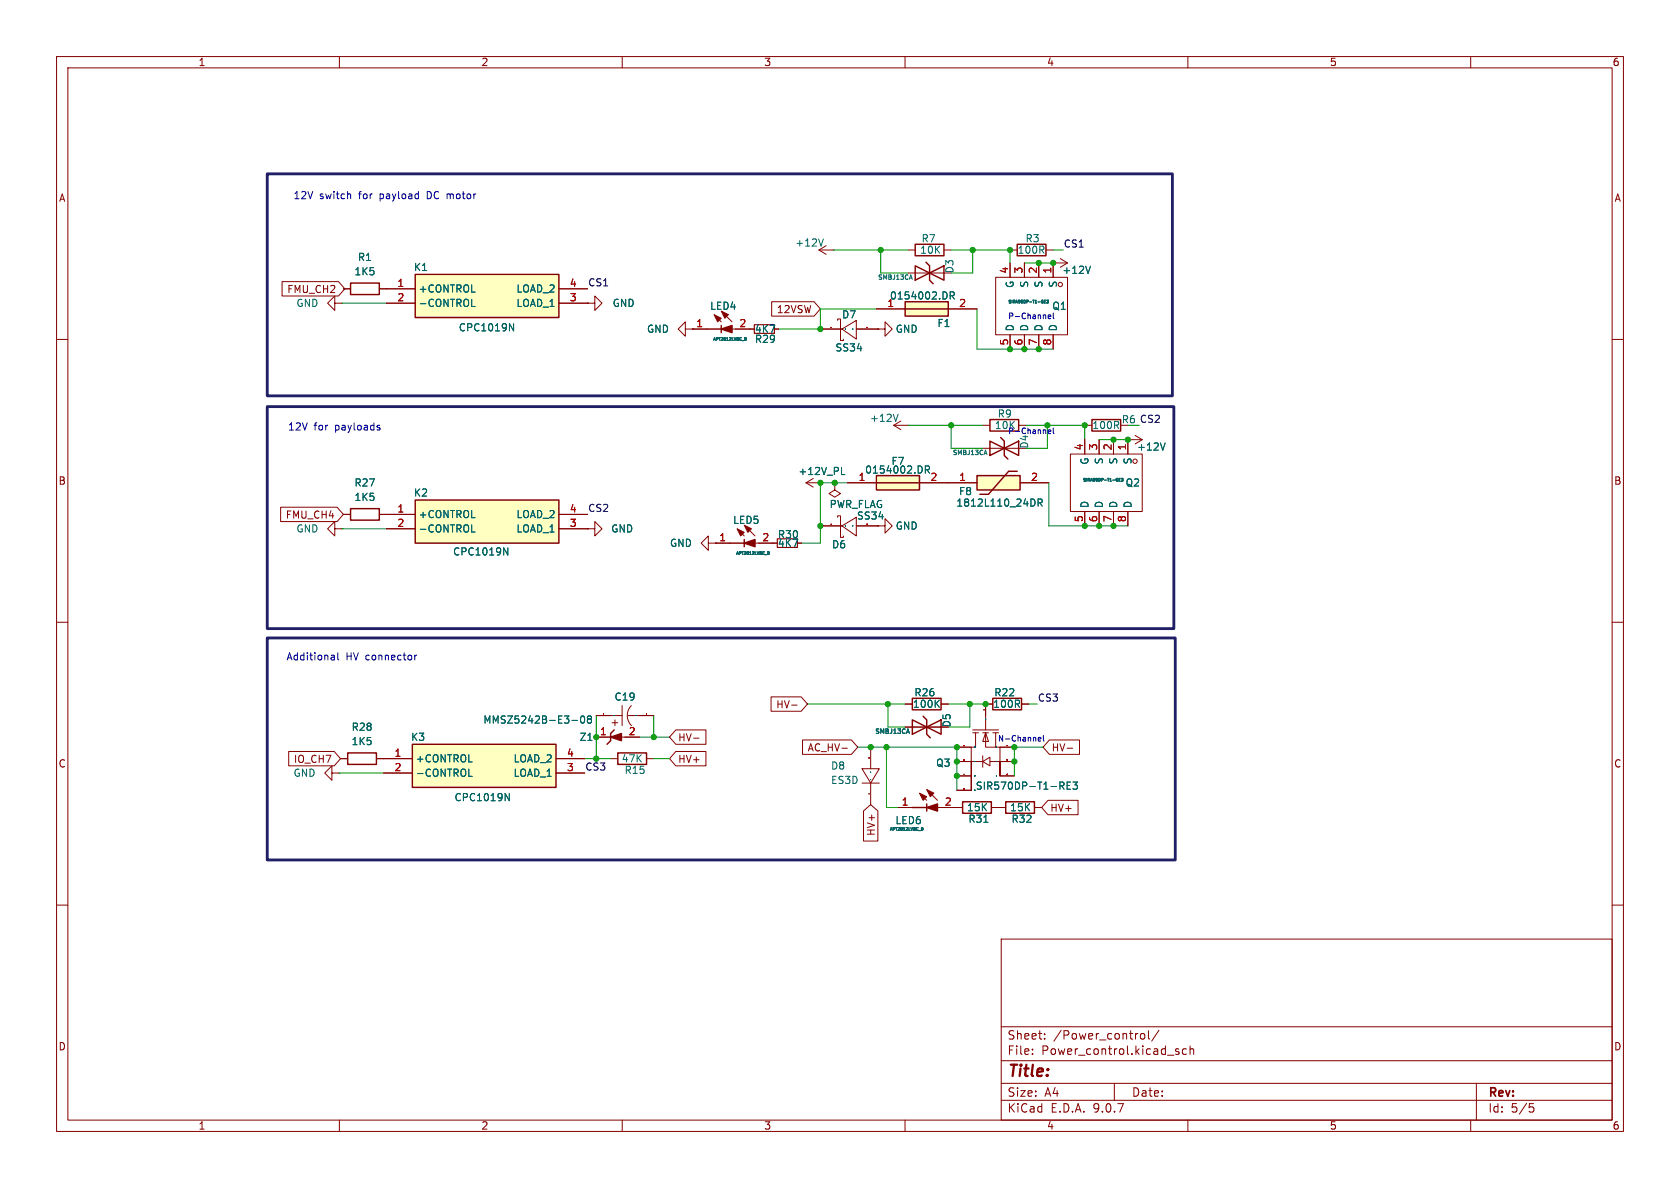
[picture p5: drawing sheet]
<svg xmlns="http://www.w3.org/2000/svg" width="297mm" height="210mm" viewBox="0 0 297 210" stroke-linecap="round" stroke-linejoin="round" font-family="sans-serif">
<g fill="none" stroke="#840000" stroke-width=".18">
<path d="M10 10h277v190h-277zM12 12h273v186h-273zM60 10v2M110 10v2M160 10v2M210 10v2M260 10v2M59.2 53.6v-1.3l-1.3 1.3 1.3 1.3v-1.3h1.3M60.5 53.6h.1M121.2 58.2v-1.3l-1.3 1.3 1.3 1.2v-1.2h1.2M122.4 58.2h.1M145 58.2h3.8"/>
<path d="M148.1 56.6v-.2h.5v3.8h.5v-.3M148.8 58.2l2.6-1.6v3.3zM151.4 58.2h3.8M10 60h2M285 60h2M145 93h3.8M147.6 85.3v1.3l1 .6-1 .7-1-.7 1-.6M147.6 85.3h.1M148.1 91.4v-.2h.5v3.8h.5v-.3M148.8 93l2.6-1.6v3.3zM151.4 93h3.8M10 110h2"/>
<path d="M285 110h2M10 160h2M177 166h108v32h-108zM285 160h2M60 198v2M110 198v2M160 198v2M177 194.5h108M177 191.5h108M177 187.5h108M177 181.5h108M182.5 186.3v.1"/>
<path d="M182.5 185.5v.1M184.7 183.6v.1M184.7 182.8v.1M197 191.5v3M201.7 182.8l.4-.1 .3 .3v.4l-.3 .3-.4-.1-.1-.2v-.4zM203 182.2v1.3l.2 .2M204.9 182.1l-1.3 2M207.9 185.8l.5 .2 .1 .2-.3 .2-.4-.1M207.9 185.5h.5M209.7 185.5l-.4-.1-.3 .3v.4l.2 .2h.5M210 198v2M210.4 185.5l.2-.1 .4 .1v.9"/>
<path d="M210.4 184.9v1.5M260 198v2M261 191.5v6.5M270.4 195.1h.7M270.5 195.7h.4l.3 .3-.2 .5-.5 .1"/>
</g>
<path d="M149.5 58.2h.1M150.8 58.2h.1M149.5 93h.1M150.8 93h.1" fill="none" stroke="#006464" stroke-width=".18"/>
<path d="M146.9 57.9h.1M153.3 57.9h.1M146.9 92.7h.1" fill="none" stroke="#a90000" stroke-width=".18"/>
<path d="M154.9 84.1h7.7v2.5h-7.7z" fill="#ffffc2"/>
<path d="M154.9 84.1h7.7v2.5h-7.7zM154.9 85.3h7.7" fill="none" stroke="#840000" stroke-width=".25"/>
<path d="M149.9 85.3h5M155.2 93h1.3v-1.3l1.2 1.3-1.2 1.2v-1.2M155.2 93h.1M162.6 85.3h5" fill="none" stroke="#840000" stroke-width=".18"/>
<path d="M163.6 83h.6l.1-.2v-.3l-.7-.1v1.2M163.9 83l.4 .6" fill="none" stroke="#006464" stroke-width=".18"/>
<path d="M73.4 48.5h25.4v7.6h-25.4z" fill="#ffffc2"/>
<path d="M62 50h5.1v2.1h-5.1zM73.4 48.5h25.4v7.6h-25.4z" fill="none" stroke="#840000" stroke-width=".25"/>
<path d="M60.7 51.1h1.3M67.1 51.1h6.3M68.3 53.6h5.1M98.8 51.1h5.1M98.8 53.6h5.1M58.7 136.7v-1.3l-1.3 1.3 1.3 1.2v-1.2h1.2M59.9 136.7h.1" fill="none" stroke="#840000" stroke-width=".18"/>
<path d="M83.4 54.2h.6M90.1 57.2l.7 1.3v-1.3" fill="none" stroke="#006464" stroke-width=".18"/>
<path d="M72.9 131.6h25.4v7.6h-25.4z" fill="#ffffc2"/>
<path d="M125 58.2h2.5M127.5 57.5v1.3M61.5 133.1h5v2h-5zM72.9 131.6h25.4v7.6h-25.4zM109.2 133.1h5.1v2h-5.1zM161.3 123.4h5.1v2.1h-5.1zM161.3 127.3l2.5 1.2-2.5 1.3zM163.2 126.6l.6 .7v2.5l.7 .6M163.8 128.5l2.6-1.2v2.5z" fill="none" stroke="#840000" stroke-width=".25"/>
<g fill="none" stroke="#840000" stroke-width=".18">
<path d="M103.9 53.6h1.3v-1.3l1.2 1.3-1.2 1.3v-1.3M103.9 53.6h.1M122.4 58.2h2.6M126.9 56.3l.6 .6M128.1 55.6l1.3 1.3M129.4 58.2h3.9M136.9 58.2h.8M144.8 44.2l1.2 .8M144.8 44.2h2.5M146 43.4l-1.2 .8M147.3 44.2h.1M125.2 96v-1.3l-1.2 1.3 1.2 1.3v-1.3h1.3"/>
<path d="M126.5 96h.1M60.2 134.1h1.3M66.5 134.1h6.4M67.8 136.7h5.1M98.3 134.1h5.1M98.3 136.7h5.1M105.4 126.5h4.6M107.9 134.1h1.3M108.2 127.8h1M108.7 127.3v1M110 124.7v3.6M111 126.5h4.6"/>
<path d="M111.6 124.7a2.52 2.52 0 0 0 0 3.6M114.3 134.1h1.3M152.4 135.9h3l-1.5 2.5zM152.4 138.4h3M153.9 132.1v3.8M153.9 138.4v3.8M160 128.5h7.6M160 124.5h1.3M166.4 124.5h1.2"/>
</g>
<path d="M131.8 59.7a.27 .27 0 0 1 .1 .2 .27 .27 0 0 1-.1 .3M145.6 42.2l-.5 1.3M82.9 137.2h.6M108.6 126.5h.1M112.4 126.5h.1M153.9 137.8h.1M153.9 136.5h.1M160.5 128.8l.3 .8M165.5 124.3l.6 .7M166.1 123.8l-.8 .7M89.3 140.3l.7 1.2v-1.2" fill="none" stroke="#006464" stroke-width=".18"/>
<path d="M106.7 126.2h.1M114.3 126.2h.1M153.6 134h.1M153.7 134h-.1M153.6 140.3h.1M153.7 140.3h.1" fill="none" stroke="#a90000" stroke-width=".18"/>
<g fill="#840000" stroke="#840000" stroke-width=".18">
<path d="M126.2 55.6l1.3 .7-.6 .6z"/>
<path d="M127.5 55l1.3 .6-.7 .7z"/>
</g>
<path d="M127.5 58.2l1.9-.7v1.3z" fill="#840000" stroke="#840000" stroke-width=".25"/>
<path d="M133.3 57.4h3.6v1.5h-3.6z" fill="none" stroke="#840000" stroke-width=".2"/>
<path d="M160 53.3h7.6v2.6h-7.6z" fill="#ffffc2"/>
<path d="M160 53.3h7.6v2.6h-7.6zM160 54.6h7.6M161.8 47l2.5 1.3-2.5 1.2zM163.7 46.4l.6 .6v2.5l.7 .7M164.3 48.3l2.6-1.3v2.5zM62 89.9h5.1v2h-5.1zM170.2 141.7h5.1v2.1h-5.1zM177.8 141.7h5.1v2.1h-5.1z" fill="none" stroke="#840000" stroke-width=".25"/>
<g fill="none" stroke="#840000" stroke-width=".18">
<path d="M154.9 54.6h5.1M155.2 58.2h1.3v-1.3l1.2 1.3-1.2 1.2v-1.2M155.2 58.2h.1M160.5 48.3h7.6M167.6 54.6h5.1M158 75.2l1.3 .7M158 75.2h2.5M159.3 74.4l-1.3 .8M160.5 75.2h.1M59.2 93.5v-1.3l-1.3 1.3 1.3 1.2v-1.2h1.3M60.5 93.5h.1M60.7 90.9h1.3"/>
<path d="M67.1 90.9h1.2M169.2 132.1h2.5M169.2 134.6h2.5M169.2 137.2h2.5M169.2 139.7h2.5M172 129h4.5M172 129.5h1M172.5 129.5v2.6h-.8v7.6v-5.1h2M173.7 134.6l1.3-.7v1.5zM173.7 133.6v2M173.7 129.5h1.1M174.2 129.5l.6 1.6h-1.1z"/>
<path d="M174.2 129.5v2.6h2.6v5.1v-2.6h-1.8M174.2 124.5v4.5M175.5 129.5h1M176 129.5v2.6M176.8 132.1h2.5M176.8 134.6h2.5M176.8 137.2h2.5M168.9 142.7h1.3M175.3 142.7h2.5M182.9 142.7h1.2"/>
</g>
<g fill="none" stroke="#006464" stroke-width=".18">
<path d="M161 48.6l.3 .8M168 52.3l.6-.1 .1-.2-.1-.3-.6-.1v1.3M168.3 52.3l.4 .6M158.8 73.2l-.5 1.3M172.3 132.1h.1M172.3 134.6h.1M172.3 137.1v.1M174.2 127.1h.1M176.2 134.6h.1M176.2 137.1v.1M176.2 132.1h.1M187.7 138.9l.4 .6"/>
<path d="M188 138.3l.1 .2-.1 .4M188.7 138.9h.4M189.3 138.2h-.6v1.3h.6M189.7 138.2h.8l-.5 .5 .4 .2v.5l-.2 .1-.5-.1M173.9 145.4h.8"/>
</g>
<path d="M170.4 136.9h.1M170.4 134.3v.1M170.4 139.4h.1M170.4 131.8h.1M170.4 134.3h.1M174 125.5h.1M178 134.4h.1M178 136.9h.1M178 131.8h.1M178.1 134.3h.1M178.1 136.9h.1" fill="none" stroke="#a90000" stroke-width=".18"/>
<path d="M73.4 88.4h25.4v7.6h-25.4z" fill="#ffffc2"/>
<g fill="none" stroke="#840000" stroke-width=".25">
<path d="M161.8 43.2h5.1v2h-5.1zM179.8 43.2h5.1v2h-5.1zM175 74.2h5.1v2h-5.1zM175 78l2.5 1.2-2.5 1.3zM176.9 77.3l.6 .7v2.5l.7 .7M177.5 79.2l2.6-1.2v2.5zM193 74.2h5.1v2h-5.1zM73.4 88.4h25.4v7.6h-25.4zM129 96h2.6M131.6 95.4v1.2M108.6 129l-.7 .7v1.2l-.6 .7M175.5 123.4h5.1v2.1h-5.1z"/>
<path d="M161.3 142.7h2.5M163.8 142.1v1.3"/>
</g>
<g fill="none" stroke="#840000" stroke-width=".18">
<path d="M160.5 44.2h1.3M166.9 44.2h1.2M176 49h12.7v10.2h-12.7zM178.6 46.5v2.5M178.6 59.2v2.5M178.6 44.2h1.2M181.1 46.5v2.5M181.1 59.2v2.5M183.6 46.5v2.5M183.6 59.2v2.5M184.9 44.2h1.3M186.2 46.5h.1"/>
<path d="M186.2 46.5v2.5M186.2 59.2v2.5M186.2 46.5h2.5M187.5 45.7l1.2 .8M188.7 46.5l-1.2 .7M173.7 79.2h7.7M173.7 75.2h1.3M180.1 75.2h1.3M191.8 77.7v2.6M191.8 75.2h1.2M194.3 77.7v2.6M196.8 77.7v2.6"/>
<path d="M199.4 77.7h.1M199.4 77.7v2.6M199.4 77.7h2.5M200.7 77l1.2 .7M201.9 77.7l-1.2 .8M68.3 90.9h5.1M68.3 93.5h5.1M98.8 90.9h5.1M98.8 93.5h5.1M103.9 93.5h1.3v-1.3l1.2 1.3-1.2 1.2v-1.2M103.9 93.5h.1M126.5 96h2.5"/>
<path d="M130.9 94.1l.7 .6M132.2 93.5l1.3 1.2M133.5 96h3.9M141 96h.7M142.5 85.3l1.3 .8M142.5 85.3h2.5M143.8 84.6l-1.3 .7M145 85.3h.1M189.2 80.3h12.7v10.1h-12.7zM191.8 90.4v2.6M194.3 90.4v2.6M196.8 90.4v2.6"/>
<path d="M199.4 90.4v2.6M105.4 130.3h2.5M109.9 130.3h3.1M174.2 124.5h1.3M180.6 124.5h1.3M158.7 142.7h2.6M163.2 140.8l.6 .7M164.5 140.2l1.2 1.3M165.7 142.7h3.2"/>
<circle cx="187.5" cy="50.3" r=".38"/>
<circle cx="200.7" cy="81.5" r=".38"/>
</g>
<g fill="none" stroke="#006464" stroke-width=".18">
<path d="M184.6 53.3h.2M184.9 53.1h-.3v.5h.3M185 53.1h.3l-.1 .2h.1v.2h-.3M192.8 47.1l-.4 1.2M174.2 79.6l.3 .8M206 78.3l-.4 1.3M83.4 94.1h.6M89.1 96.8l.7 1.3v-1.3M135.8 97.5a.27 .27 0 0 1 .2 .3 .27 .27 0 0 1-.2 .2M148.8 83.9h.6M197.8 84.8h.2M198.1 84.6h-.3v.5h.3"/>
<path d="M198.2 85l.2 .1M198.2 84.6h.3M101.1 127.3h1M102.8 126.7l.1-.1a.68 .68 0 0 1 .5 .6 .68 .68 0 0 1-.5 .6l-.1-.1-.2-.4zM104.1 127.1l-.3-.2 .3-.3h.2l.3 .2-.3 .3M104.1 127.1l-.3 .2 .1 .4 .2 .1h.3l.2-.2v-.3l-.3-.2M104.1 127.1h.2M163.2 146.4v.3l-.2 .1"/>
</g>
<g fill="#840000" stroke="#840000" stroke-width=".18">
<path d="M130.3 93.5l1.3 .6-.7 .6z"/>
<path d="M131.6 92.8l1.2 .7-.6 .6z"/>
<path d="M162.6 140.2l1.2 .6-.6 .7z"/>
<path d="M163.8 139.6l1.3 .6-.6 .6z"/>
</g>
<g fill="#840000" stroke="#840000" stroke-width=".25">
<path d="M131.6 96l1.9-.6v1.2z"/>
<path d="M163.8 142.7l1.9-.6v1.3z"/>
<path d="M107.9 130.3l2-.6v1.2z"/>
</g>
<path d="M137.4 95.3h3.6v1.5h-3.6z" fill="none" stroke="#840000" stroke-width=".2"/>
<path d="M172.7 84.1h7.6v2.5h-7.6z" fill="#ffffc2"/>
<path d="M172.7 84.1h7.6v2.5h-7.6zM179.8 83.3h-1.5l-3.5 4.1h-1.6" fill="none" stroke="#840000" stroke-width=".25"/>
<g fill="none" stroke="#840000" stroke-width=".18">
<path d="M49.9 49.8h9.9l1.2 1.3-1.2 1.2h-9.9zM60.7 51.1h1.3M67.1 51.1h6.3M68.3 53.6h5.1M98.8 51.1h5.1M98.8 53.6h5.1M103.9 53.6h.1M122.4 58.2h.1M122.4 58.2h2.6M130 58.2h3.3M136.4 53.3h7.5l1.1 1.3-1.1 1.3h-7.5zM136.9 58.2h.8"/>
<path d="M145 58.2h3.8M151.4 58.2h3.8M154.9 54.6h5.1M155.2 58.2h.1M167.6 54.6h5.1M178.6 46.5v2.5M178.6 59.2v2.5M181.1 46.5v2.5M181.1 59.2v2.5M183.6 46.5v2.5M183.6 59.2v2.5M186.2 46.5h.1"/>
<path d="M186.2 46.5v2.5M186.2 59.2v2.5M191.8 77.7v2.6M194.3 77.7v2.6M196.8 77.7v2.6M199.4 77.7h.1M199.4 77.7v2.6M49.6 89.7h10l1.1 1.2-1.1 1.3h-10zM60.7 90.9h1.3M67.1 90.9h6.3M68.3 93.5h5.1M98.8 90.9h5.1"/>
<path d="M98.8 93.5h5.1M103.9 93.5h.1M126.5 96h.1M126.5 96h2.5M134.1 96h3.3M141 96h.7M145 85.3h.1M145 93h3.8M147.6 85.3h.1M149.9 85.3h5M151.4 93h3.8M155.2 93h.1"/>
<path d="M162.6 85.3h10.1M180.3 85.3h5.1M191.8 90.4v2.6M194.3 90.4v2.6M196.8 90.4v2.6M199.4 90.4v2.6M51 132.8h8.1l1.1 1.3-1.1 1.3h-8.1zM60.2 134.1h1.3M66.5 134.1h6.4M67.8 136.7h5.1M98.3 134.1h5.1M98.3 136.7h5.1"/>
<path d="M105.4 130.3h2.5M105.4 126.5h2.5M110.5 130.3h2.5M113 126.5h2.6M119.5 132.8h5.3v2.6h-5.3l-1.1-1.3zM119.5 129h5.3v2.6h-5.3l-1.1-1.3zM122.6 130.5h1M136.3 123.2h5.3l1.1 1.3-1.1 1.2h-5.3zM139.9 124.6h1M141.9 130.8h8.6l1.1 1.3-1.1 1.3h-8.6zM148.8 132.3h1M160 124.5h1.3"/>
<path d="M160 128.5h7.6M166.4 124.5h1.2M169.2 132.1h2.5M169.2 134.6h2.5M169.2 137.2h2.5M169.2 139.7h2.5M175.5 124.5h-1.3v2M176.8 132.1h2.5M176.8 134.6h2.5M176.8 137.2h2.5M180.6 124.5h1.3M185.5 130.8h5.3v2.6h-5.3l-1.1-1.3z"/>
<path d="M188.7 132.3h.9M152.7 143.4l1.2-1.2 1.3 1.2v5.3h-2.5zM158.7 142.7h2.6M166.4 142.7h3.8M175.3 142.7h2.5M182.9 142.7h1.2M185.3 141.5h5.3v2.5h-5.3l-1.2-1.3z"/>
</g>
<g fill="none" stroke="#006464" stroke-width=".18">
<path d="M83.4 54.2h.6M90.1 57.2l.7 1.3v-1.3M131.8 59.7a.27 .27 0 0 1 .1 .2 .27 .27 0 0 1-.1 .3M149.5 58.2h.1M150.8 58.2h.1M168 52.3l.6-.1 .1-.2-.1-.3-.6-.1v1.3M168.3 52.3l.4 .6M184.6 53.3h.2M184.9 53.1h-.3v.5h.3M185 53.1h.3l-.1 .2h.1v.2h-.3M192.8 47.1l-.4 1.2M206 78.3l-.4 1.3"/>
<path d="M83.4 94.1h.6M89.1 96.8l.7 1.3v-1.3M135.8 97.5a.27 .27 0 0 1 .2 .3 .27 .27 0 0 1-.2 .2M148.8 83.9h.6M149.5 93h.1M150.8 93h.1M163.6 83h.6l.1-.2v-.3l-.7-.1v1.2M163.9 83l.4 .6M182.9 88.4l.1 .4-.1 .5M183.5 88.9l.6-.1 .2-.2-.1-.3-.7-.1v1.3M183.8 88.9l.5 .6M197.8 84.8h.2"/>
<path d="M198.1 84.6h-.3v.5h.3M198.2 85l.2 .1M198.2 84.6h.3M82.9 137.2h.6M101.1 127.3h1M102.8 126.7l.1-.1a.68 .68 0 0 1 .5 .6 .68 .68 0 0 1-.5 .6l-.1-.1-.2-.4zM104.1 127.1h.2M104.1 127.1l-.3-.2 .3-.3h.2l.3 .2-.3 .3M104.1 127.1l-.3 .2 .1 .4 .2 .1h.3l.2-.2v-.3l-.3-.2M108.6 126.5h.1M112.4 126.5h.1M160.5 128.8l.3 .8"/>
<path d="M165.5 124.3l.6 .7M166.1 123.8l-.8 .7M172.3 132.1h.1M172.3 134.6h.1M172.3 137.1v.1M174.2 127.1h.1M176.2 134.6h.1M176.2 137.1v.1M176.2 132.1h.1M187.7 138.9l.4 .6M188 138.3l.1 .2-.1 .4M188.7 138.9h.4"/>
<path d="M189.3 138.2h-.6v1.3h.6M189.7 138.2h.8l-.5 .5 .4 .2v.5l-.2 .1-.5-.1M89.3 140.3l.7 1.2v-1.2M163.2 146.4v.3l-.2 .1M173.9 145.4h.8"/>
</g>
<g fill="none" stroke="#009600" stroke-width=".18">
<path d="M60.5 53.6h7.8M60.7 51.1h.3M147.3 44.2h13.2M154.9 54.6h-9.9v3.6h-7.3M155.7 44.2v4.1h4.8M168.1 44.2h10.5v2.3M172 44.2v4.1h-3.9M172.7 54.6v7.1h13.5M181.1 46.5h5.1M186.2 44.2h1.8M160.5 75.2h13.2M168.1 75.2v4h5.6"/>
<path d="M181.4 75.2h10.4v2.5M185.2 75.2v4h-3.8M194.3 77.7h5.1M60.5 93.5h7.8M149.9 85.3h-4.9v10.7h-3.3M185.4 85.3v7.7h14M59.9 136.7h7.9M103.4 134.1h4.5M105.4 126.5v7.6M113 130.3h5.4M115.6 126.5v3.8M115.6 134.1h2.8"/>
<path d="M142.7 124.5h17.3M151.6 132.1h17.6v7.6M156.7 132.1v10.6h2M157 124.5v4h3M167.6 124.5h6.6M171.4 124.5v4h-3.8M181.9 124.5h1.5M184.4 132.1h-5.1v5.1"/>
</g>
<g fill="none" stroke="#0000c2" stroke-width=".18">
<path d="M61.8 34.3l.2 .2v.6M185.4 55.7l-.1 .1v.4l.1 .1h.3M185.6 55.7l.2 .2-.5 .1M186.2 55.3v.9l.1 .1M66.8 75.6l.3 .1 .1 .1-.2 .2h-.2M66.8 75.2h.3M185.3 76.3l.5-.1-.1-.2h-.3l-.1 .1v.5h.4M186.2 75.7v.8l.1 .2M58.7 115.8l.4 .1v.8M59.1 116.6l-.4 .1M59.1 116.1l-.4 .1M59.7 115.4v1.1l.2 .2"/>
<path d="M73.3 115.8v.9M73.7 115.8l-.4 .3M183.5 130.7l.5-.1v-.2l-.3-.1-.2 .2 .1 .5h.4M184.5 130v.9l.1 .1"/>
</g>
<path d="M47.2 30.7h160.1v39.3h-160.1zM47.2 71.9h160.3v39.2h-160.3zM47.2 112.8h160.6v39.2h-160.6z" fill="none" stroke="#201e65" stroke-width=".5"/>
<g fill="none" stroke="#a90000" stroke-width=".18">
<path d="M146.9 57.9h.1M153.3 57.9h.1M146.9 92.7h.1M106.7 126.2h.1M114.3 126.2h.1M170.4 136.9h.1M170.4 134.3v.1M170.4 139.4h.1M170.4 131.8h.1M170.4 134.3h.1M174 125.5h.1M178 134.4h.1"/>
<path d="M178 136.9h.1M178 131.8h.1M178.1 134.3h.1M178.1 136.9h.1"/>
</g>
<g fill="#009600" stroke="#009600" stroke-width=".18">
<circle cx="196.8" cy="77.7" r=".46"/>
<circle cx="181.1" cy="61.7" r=".46"/>
<circle cx="185.2" cy="75.2" r=".46"/>
<circle cx="183.6" cy="61.7" r=".46"/>
<circle cx="191.8" cy="93" r=".46"/>
<circle cx="194.3" cy="93" r=".46"/>
<circle cx="145" cy="85.3" r=".46"/>
<circle cx="145" cy="93" r=".46"/>
<circle cx="145" cy="58.2" r=".46"/>
<circle cx="147.6" cy="85.3" r=".46"/>
<circle cx="191.8" cy="75.2" r=".46"/>
<circle cx="196.8" cy="93" r=".46"/>
<circle cx="169.2" cy="132.1" r=".46"/>
<circle cx="169.2" cy="137.2" r=".46"/>
<circle cx="179.3" cy="134.6" r=".46"/>
<circle cx="179.3" cy="132.1" r=".46"/>
<circle cx="169.2" cy="134.6" r=".46"/>
<circle cx="171.4" cy="124.5" r=".46"/>
<circle cx="174.2" cy="124.5" r=".46"/>
<circle cx="153.9" cy="132.1" r=".46"/>
<circle cx="156.7" cy="132.1" r=".46"/>
<circle cx="157" cy="124.5" r=".46"/>
<circle cx="168.1" cy="75.2" r=".46"/>
<circle cx="178.6" cy="61.7" r=".46"/>
<circle cx="155.7" cy="44.2" r=".46"/>
<circle cx="186.2" cy="46.5" r=".46"/>
<circle cx="183.6" cy="46.5" r=".46"/>
<circle cx="172" cy="44.2" r=".46"/>
<circle cx="178.6" cy="44.2" r=".46"/>
<circle cx="105.4" cy="134.1" r=".46"/>
<circle cx="115.6" cy="130.3" r=".46"/>
<circle cx="105.4" cy="130.3" r=".46"/>
<circle cx="199.4" cy="77.7" r=".46"/>
</g>
<text font-size="2.8" fill="#840000" x="178" y="190.9">Title:</text>
<g font-size="2.1" fill="#840000">
<text x="178" y="184">Sheet:</text>
<text x="186.2" y="184">/Power_control/</text>
<text x="178" y="186.7">File:</text>
<text x="184.1" y="186.7">Power_control.kicad_sch</text>
<text x="178" y="196.9">KiCad</text>
<text x="178" y="194.1">Size:</text>
<text x="184.7" y="194.1">A4</text>
<text x="185.7" y="196.9">E.D.A.</text>
<text x="193.3" y="196.9">9.0.7</text>
<text x="200" y="194.1">Date:</text>
<text x="263" y="194.3">Rev:</text>
<text x="263" y="196.9">Id:</text>
<text x="267.1" y="196.9">5/5</text>
</g>
<g font-size="1.8" fill="#840000">
<text x="35" y="11.9">1</text>
<text x="85" y="11.9">2</text>
<text x="135" y="11.9">3</text>
<text x="185" y="11.9">4</text>
<text x="235" y="11.9">5</text>
<text x="285" y="11.9">6</text>
<text x="10.3" y="35.9">A</text>
<text x="285.3" y="35.9">A</text>
<text x="50.7" y="52">FMU_CH2</text>
<text x="137.2" y="55.6">12VSW</text>
<text x="10.3" y="85.9">B</text>
<text x="285.3" y="85.9">B</text>
<text x="50.4" y="91.9">FMU_CH4</text>
<text x="137.1" y="125.4">HV-</text>
<text x="119.8" y="131.3">HV-</text>
<text x="10.3" y="135.9">C</text>
<text x="51.9" y="135.1">IO_CH7</text>
<text x="119.8" y="135.1">HV+</text>
<text x="142.7" y="133">AC_HV-</text>
<text x="185.8" y="133">HV-</text>
<text x="285.3" y="135.9">C</text>
<text x="185.6" y="143.7">HV+</text>
<text x="154.9" y="147.9" transform="rotate(-90 154.9 147.9)">HV+</text>
<text x="10.3" y="185.9">D</text>
<text x="285.3" y="185.9">D</text>
<text x="35" y="199.9">1</text>
<text x="85" y="199.9">2</text>
<text x="135" y="199.9">3</text>
<text x="185" y="199.9">4</text>
<text x="235" y="199.9">5</text>
<text x="285" y="199.9">6</text>
</g>
<g font-size="1.8" fill="#0000c2">
<text x="51.8" y="35.4">12V</text>
<text x="56.5" y="35.4">switch</text>
<text x="63.6" y="35.4">for</text>
<text x="67.4" y="35.4">payload</text>
<text x="75.9" y="35.4">DC motor</text>
<text x="50.8" y="76.3">12V</text>
<text x="55.5" y="76.3">for</text>
<text x="59.3" y="76.3">payloads</text>
<text x="175.8" y="76">10K</text>
<text x="182" y="79.4" transform="rotate(-90 182 79.4)">D4</text>
<text x="50.5" y="116.9">Additional</text>
<text x="61.2" y="116.9">HV connector</text>
</g>
<g font-size="1.8" fill="#006464">
<text x="63.2" y="46.3">R1</text>
<text x="140.5" y="43.8">+12V</text>
<text x="162.6" y="45.1">10K</text>
<text x="162.8" y="43">R7</text>
<text x="179.8" y="45.1">100R</text>
<text x="181.2" y="43">R3</text>
<text x="62.6" y="48.9">1K5</text>
<text x="73.1" y="48.1">K1</text>
<text x="73.9" y="51.9">+CONTROL</text>
<text x="91.2" y="51.9">LOAD_2</text>
<text x="157.2" y="53.2">0154002.DR</text>
<text x="168.8" y="48.4" transform="rotate(-90 168.8 48.4)">D3</text>
<text x="179.4" y="51" transform="rotate(-90 179.4 51)">G</text>
<text x="182" y="50.9" transform="rotate(-90 182 50.9)">S</text>
<text x="184.5" y="50.9" transform="rotate(-90 184.5 50.9)">S</text>
<text x="187" y="50.9" transform="rotate(-90 187 50.9)">S</text>
<text x="187.7" y="48.6">+12V</text>
<text x="52.3" y="54.5">GND</text>
<text x="73.9" y="54.5">-CONTROL</text>
<text x="81" y="58.8">CPC1019N</text>
<text x="91.2" y="54.5">LOAD_1</text>
<text x="108.2" y="54.5">GND</text>
<text x="114.3" y="59">GND</text>
<text x="125.4" y="55">LED4</text>
<text x="133.4" y="59">4K7</text>
<text x="148.8" y="56.5">D7</text>
<text x="158.3" y="59">GND</text>
<text x="165.6" y="58">F1</text>
<text x="179.4" y="58.7" transform="rotate(-90 179.4 58.7)">D</text>
<text x="182" y="58.7" transform="rotate(-90 182 58.7)">D</text>
<text x="184.5" y="58.7" transform="rotate(-90 184.5 58.7)">D</text>
<text x="185.9" y="55">Q1</text>
<text x="187" y="58.7" transform="rotate(-90 187 58.7)">D</text>
<text x="133.4" y="60.8">R29</text>
<text x="147.6" y="62.3">SS34</text>
<text x="153.7" y="74.8">+12V</text>
<text x="176.3" y="74">R9</text>
<text x="193" y="76">100R</text>
<text x="152.8" y="83.9">0154002.DR</text>
<text x="157.5" y="82.4">F7</text>
<text x="192.6" y="82.2" transform="rotate(-90 192.6 82.2)">G</text>
<text x="195.2" y="82.2" transform="rotate(-90 195.2 82.2)">S</text>
<text x="197.7" y="82.2" transform="rotate(-90 197.7 82.2)">S</text>
<text x="200.3" y="82.2" transform="rotate(-90 200.3 82.2)">S</text>
<text x="200.9" y="79.9">+12V</text>
<text x="62.6" y="86.2">R27</text>
<text x="62.6" y="88.7">1K5</text>
<text x="73.1" y="88">K2</text>
<text x="141" y="84.2">+12V_PL</text>
<text x="169" y="89.8">1812L110_24DR</text>
<text x="169.4" y="87.7">F8</text>
<text x="192.6" y="89.9" transform="rotate(-90 192.6 89.9)">D</text>
<text x="195.2" y="89.9" transform="rotate(-90 195.2 89.9)">D</text>
<text x="197.7" y="89.9" transform="rotate(-90 197.7 89.9)">D</text>
<text x="198.9" y="86.2">Q2</text>
<text x="200.3" y="89.9" transform="rotate(-90 200.3 89.9)">D</text>
<text x="52.3" y="94.3">GND</text>
<text x="73.9" y="91.8">+CONTROL</text>
<text x="73.9" y="94.3">-CONTROL</text>
<text x="91.2" y="91.8">LOAD_2</text>
<text x="91.2" y="94.3">LOAD_1</text>
<text x="108" y="94.3">GND</text>
<text x="129.5" y="92.8">LED5</text>
<text x="137.4" y="95.4">R30</text>
<text x="146.6" y="90">PWR_FLAG</text>
<text x="158.3" y="93.8">GND</text>
<text x="80" y="98.4">CPC1019N</text>
<text x="118.3" y="96.9">GND</text>
<text x="137.4" y="96.9">4K7</text>
<text x="147" y="97.1">D6</text>
<text x="108.5" y="124.1">C19</text>
<text x="161.3" y="125.3">100K</text>
<text x="161.6" y="123.3">R26</text>
<text x="175.5" y="125.3">100R</text>
<text x="175.7" y="123.3">R22</text>
<text x="62.1" y="129.4">R28</text>
<text x="62.1" y="131.9">1K5</text>
<text x="72.6" y="131.2">K3</text>
<text x="85.4" y="128.1">MMSZ5242B-E3-08</text>
<text x="102.4" y="131.2">Z1</text>
<text x="168.2" y="128.7" transform="rotate(-90 168.2 128.7)">D5</text>
<text x="51.8" y="137.5">GND</text>
<text x="73.4" y="135">+CONTROL</text>
<text x="73.4" y="137.5">-CONTROL</text>
<text x="90.7" y="135">LOAD_2</text>
<text x="90.7" y="137.5">LOAD_1</text>
<text x="109.8" y="135">47K</text>
<text x="110.3" y="137">R15</text>
<text x="146.8" y="136.2">D8</text>
<text x="165.4" y="135.7">Q3</text>
<text x="80.3" y="141.8">CPC1019N</text>
<text x="146.8" y="138.8">ES3D</text>
<text x="170.9" y="143.6">15K</text>
<text x="172.4" y="139.8">SIR570DP-T1-RE3</text>
<text x="178.5" y="143.6">15K</text>
<text x="158.2" y="145.9">LED6</text>
<text x="171.1" y="145.6">R31</text>
<text x="178.7" y="145.6">R32</text>
</g>
<g font-size="1.8" fill="#0f0f0f">
<text x="188" y="43.8">CS1</text>
<text x="103.9" y="50.7">CS1</text>
<text x="103.9" y="90.6">CS2</text>
<text x="183.4" y="124.1">CS3</text>
<text x="103.4" y="136.3">CS3</text>
</g>
<g font-size="1.8" fill="#a90000">
<text x="70.2" y="50.8">1</text>
<text x="70.2" y="53.3">2</text>
<text x="100.6" y="50.8">4</text>
<text x="100.6" y="53.3">3</text>
<text x="178.3" y="48.5" transform="rotate(-90 178.3 48.5)">4</text>
<text x="180.8" y="48.5" transform="rotate(-90 180.8 48.5)">3</text>
<text x="183.4" y="48.5" transform="rotate(-90 183.4 48.5)">2</text>
<text x="185.9" y="48.5" transform="rotate(-90 185.9 48.5)">1</text>
<text x="123" y="57.9">1</text>
<text x="130.6" y="57.9">2</text>
<text x="156.8" y="54.4">1</text>
<text x="169.5" y="54.4">2</text>
<text x="178.3" y="61.2" transform="rotate(-90 178.3 61.2)">5</text>
<text x="180.8" y="61.2" transform="rotate(-90 180.8 61.2)">6</text>
<text x="183.4" y="61.2" transform="rotate(-90 183.4 61.2)">7</text>
<text x="185.9" y="61.2" transform="rotate(-90 185.9 61.2)">8</text>
<text x="191.5" y="79.7" transform="rotate(-90 191.5 79.7)">4</text>
<text x="194.1" y="79.7" transform="rotate(-90 194.1 79.7)">3</text>
<text x="196.6" y="79.7" transform="rotate(-90 196.6 79.7)">2</text>
<text x="199.1" y="79.7" transform="rotate(-90 199.1 79.7)">1</text>
<text x="151.7" y="85.1">1</text>
<text x="164.4" y="85.1">2</text>
<text x="169.5" y="85.1">1</text>
<text x="182.2" y="85.1">2</text>
<text x="70.2" y="90.7">1</text>
<text x="70.2" y="93.2">2</text>
<text x="100.6" y="90.7">4</text>
<text x="100.6" y="93.2">3</text>
<text x="127.1" y="95.8">1</text>
<text x="134.7" y="95.8">2</text>
<text x="151.4" y="92">SS34</text>
<text x="191.5" y="92.4" transform="rotate(-90 191.5 92.4)">5</text>
<text x="194.1" y="92.4" transform="rotate(-90 194.1 92.4)">6</text>
<text x="196.6" y="92.4" transform="rotate(-90 196.6 92.4)">7</text>
<text x="199.1" y="92.4" transform="rotate(-90 199.1 92.4)">8</text>
<text x="106" y="130">1</text>
<text x="111.1" y="130">2</text>
<text x="69.7" y="133.9">1</text>
<text x="69.7" y="136.4">2</text>
<text x="100.1" y="133.9">4</text>
<text x="100.1" y="136.4">3</text>
<text x="159.3" y="142.5">1</text>
<text x="166.9" y="142.5">2</text>
</g>
<text font-size="1.8" fill="#009600" x="198.2" y="75">R6 CS2</text>
<g font-size="1.4" fill="#0000c2">
<text x="178.1" y="56.6">P-Channel</text>
<text x="178.1" y="76.9">P-Channel</text>
</g>
<text font-size="1.4" fill="#a90000" x="176.3" y="131.3">N-Channel</text>
<g font-size="1.1" fill="#006464">
<text x="155.1" y="49.7">SMBJ13CA</text>
<text x="168.3" y="80.6">SMBJ13CA</text>
<text x="154.6" y="129.9">SMBJ13CA</text>
</g>
<g font-size=".7" fill="#006464">
<text x="178.2" y="53.8">SIRA99DP-T1-GE3</text>
<text x="126" y="60.4">APT2012LVBC_D</text>
<text x="191.4" y="85.3">SIRA99DP-T1-GE3</text>
<text x="130" y="98.2">APT2012LVBC_D</text>
<text x="157.2" y="147">APT2012LVBC_D</text>
</g>
</svg>
